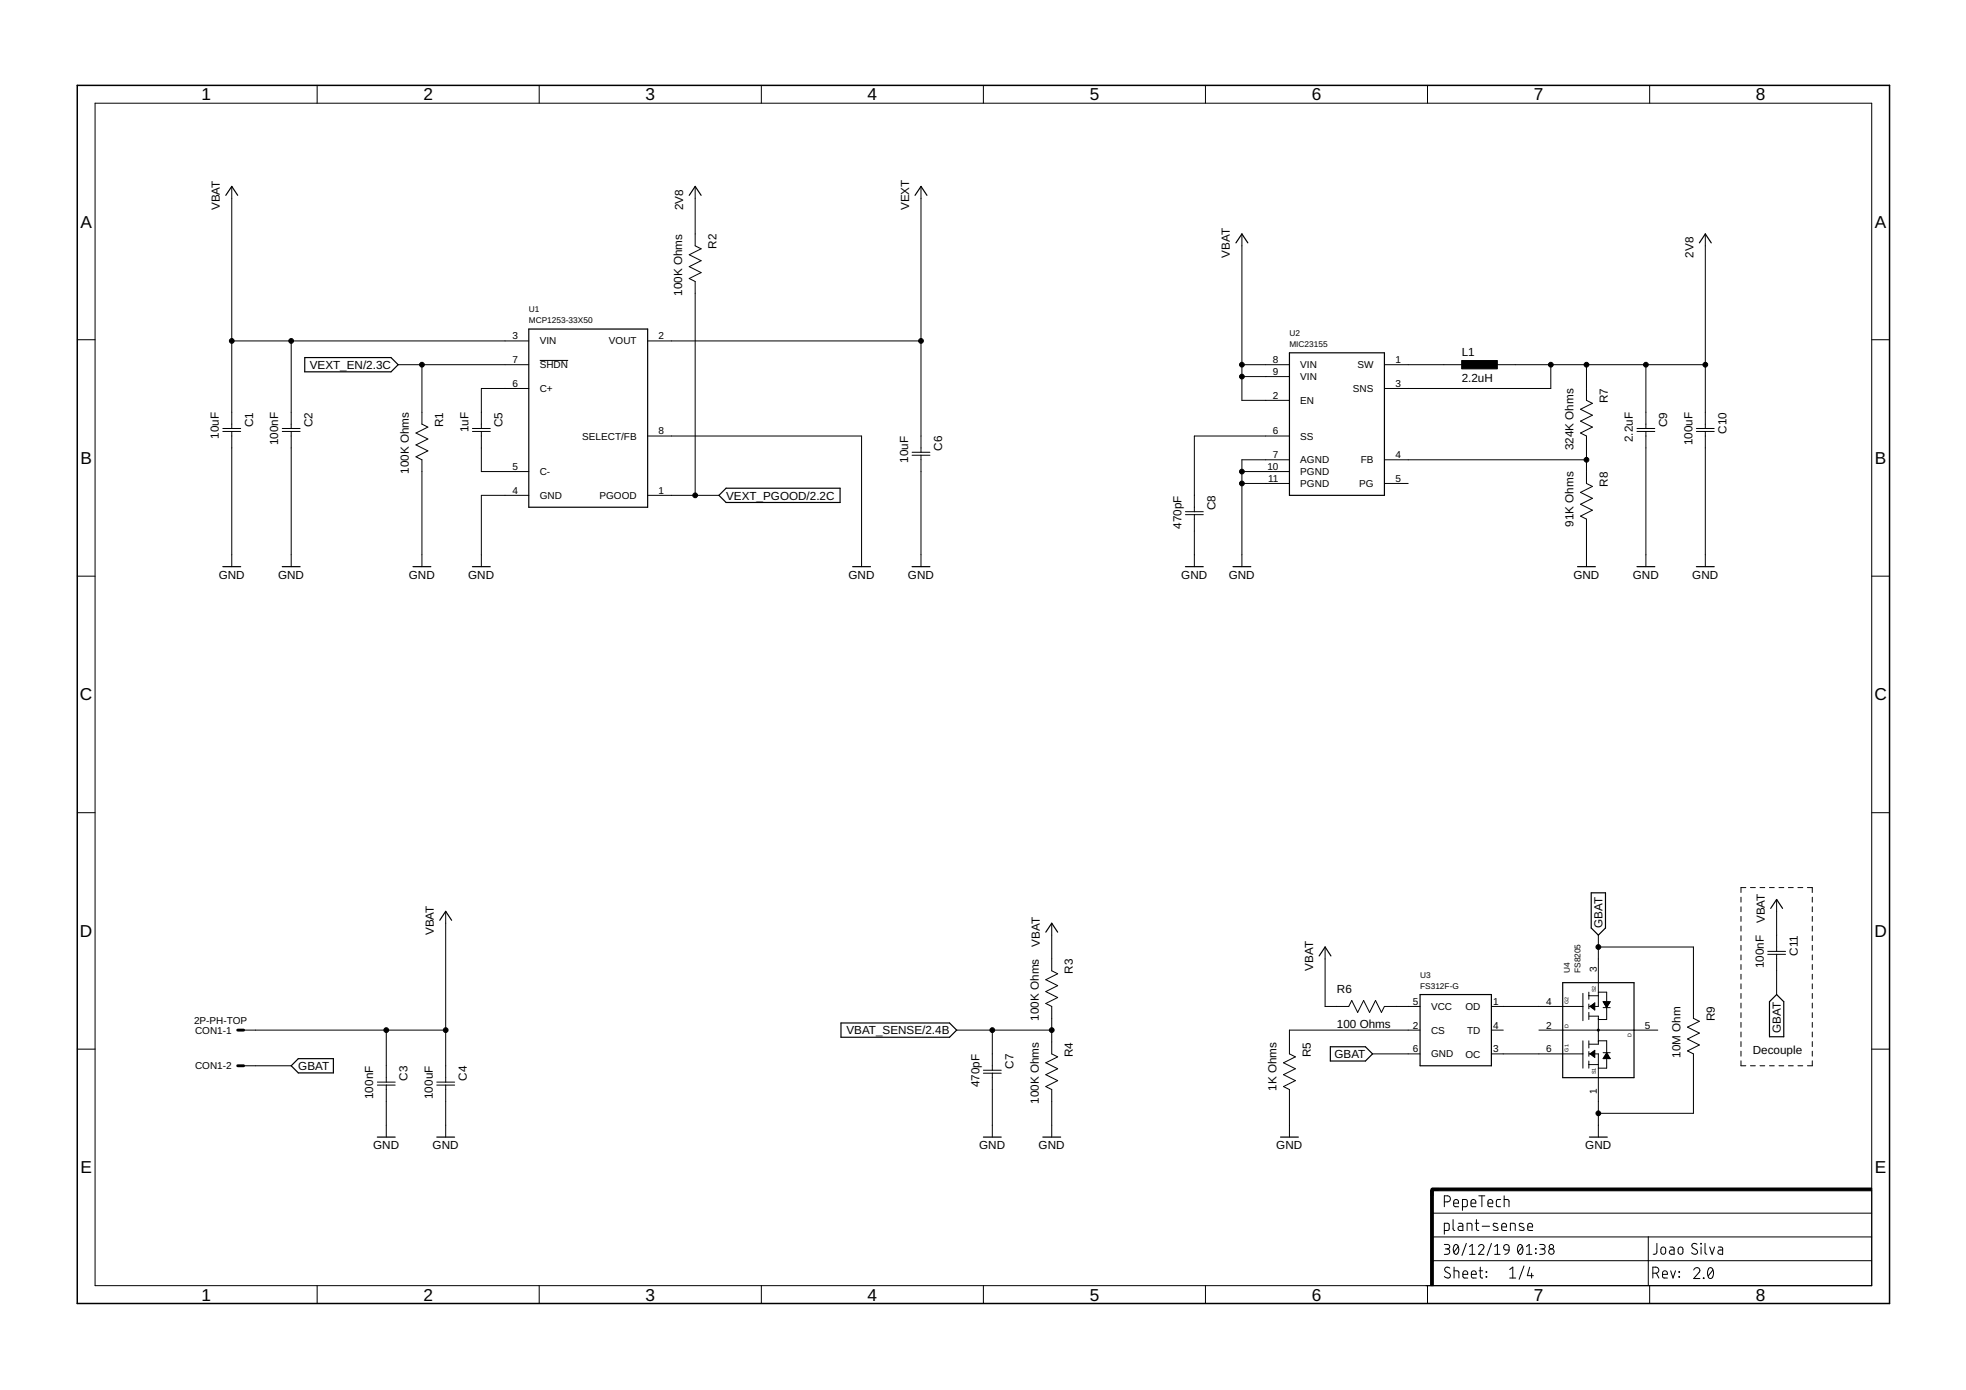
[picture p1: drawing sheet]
<svg xmlns="http://www.w3.org/2000/svg" width="420mm" height="297mm" viewBox="0 0 420 297" stroke-linecap="round" stroke-linejoin="round" font-family="sans-serif">
<g fill="none" stroke="#000" stroke-width=".21">
<path d="M67.8 18.2v3.9M115.2 18.2v3.9M162.7 18.2v3.9M210.2 18.2v3.9M257.6 18.2v3.9M305.1 18.2v3.9M352.6 18.2v3.9M20.3 22.1h379.7v252.6h-379.7zM49.5 39.8v51.8M148.6 39.8v12.7l1.2 .7-2.5 1.2 2.5 1.3-2.5 1.3 2.5 1.3-2.5 1.2 1.3 .7v45.7M196.8 39.8v56.8M265.4 50v35.6h10.2"/>
<path d="M364.4 50v41.6M16.5 72.6h3.8M49.5 72.9h63.5M62.2 72.9v18.7M85.1 77.9h27.9M90.2 77.9v12.7l1.2 .7-2.5 1.2 2.5 1.3-2.5 1.3 2.5 1.3-2.5 1.2 1.3 .7v22.8M115.4 77h6M138.4 72.9h58.4M265.4 77.9h10.2M295.9 77.9h17.7M318.7 77.9h45.7M331.4 77.9v5.1h-35.5"/>
<path d="M339 77.9v7.7l1.3 .6-2.5 1.3 2.5 1.2-2.5 1.3 2.5 1.3-2.5 1.2 1.2 .7v10.1l1.3 .6-2.5 1.3 2.5 1.3-2.5 1.3 2.5 1.2-2.5 1.3 1.2 .6v10.2M351.7 77.9v13.7M400 72.6h3.8M47.6 91.6h3.8M47.6 92.2h3.8M49.5 92.2v28.9M60.3 91.6h3.8M60.3 92.2h3.8M62.2 92.2v28.9M101 91.6h3.8M101 92.2h3.8M102.9 92.2v8.6h10.1"/>
<path d="M113 83h-10.1v8.6M138.4 93.2h45.7v27.9M194.9 96.6h3.8M194.9 97.3h3.8M196.8 97.3v23.8M265.4 80.5h10.2M275.6 98.3h-10.2v22.8M275.6 93.2h-20.4v16.1M295.9 98.3h43.1M349.8 91.6h3.9M349.8 92.2h3.9M351.7 92.2v28.9"/>
<path d="M362.5 91.6h3.9M362.5 92.2h3.9M364.4 92.2v28.9M113 105.9h-10.1v15.2M138.4 105.9h15.2M253.3 109.3h3.9M253.3 110h3.9M255.2 110v11.1M265.4 100.8h10.2M265.4 103.3h10.2M295.9 103.3h5M16.5 123.1h3.8"/>
<path d="M400 123.1h3.8M16.5 173.7h3.8M400 173.7h3.8M95.2 194.8v36.4M224.8 197.3v10.2l1.2 .6-2.5 1.3 2.5 1.2-2.5 1.3 2.5 1.3-2.5 1.2 1.3 .7v10.1l1.2 .6-2.5 1.3 2.5 1.3-2.5 1.3 2.5 1.2-2.5 1.3 1.3 .6v10.2M341.6 199.8v15.3h-2M372.1 191.7v1.1M372.1 193.8v1M372.1 195.8v1.1M372.1 197.9v1.1M372.1 200v1M373.1 189.7h-1v1"/>
<path d="M374.1 189.7h1M376.1 189.7h1M378.2 189.7h1M379.7 192.2v11.1M380.2 189.7h1M382.2 189.7h1M384.2 189.7h1.1M386.3 189.7h1v1M387.3 191.7v1.1M387.3 193.8v1M387.3 195.8v1.1M387.3 197.9v1.1"/>
<path d="M387.3 200v1M283.2 202.4v12.7h5l.7-1.3 1.3 2.5 1.2-2.5 1.3 2.5 1.3-2.5 1.2 2.5 .7-1.2h7.6M318.7 215.1h19.6M338.3 212.3v5.8M339.6 212v1.6M339.6 214.6v1M339.6 216.3v1.6M339.6 212.8h2M339.6 217.1h2v6h-2M339.8 215.1l1-.8v1.5zM340 214.9h.1M340 214.9v.2h.2l.1-.2v.4h.1"/>
<path d="M340.4 214.8l-.1 .1v.3l-.1-.2M340.7 214.5v.2M340.7 214.6v1l-.1-1-.1 .1v.8l-.1-.1v-.7h.3M341.6 202.4h20.3v15.2l1.3 .6-2.6 1.3 2.6 1.3-2.6 1.2 2.6 1.3-2.6 1.3 1.3 .6v12.7h-20.3M341.6 212h1.8v5.9h-1.8M342.6 214.1h1.5l-.7 1.2zM342.6 215.3h1.5M342.7 214.1l1.3 .1M342.7 214.1v.1M342.8 214.2l1.1 .1-.1 .2h-.8M342.8 214.2h.1M342.8 214.2h1.1"/>
<path d="M342.9 214.4h.4v.5M343 214.5v.1M343 214.1v.4l.7 .1-.6 .1M343.1 214.8l.2 .2M343.3 214.9l.1 .1M343.5 214.7l.1 .1-.4 .1M343.7 214.2v.3h-.2v.5h-.3l-.1-.6M372.1 202v1.1M372.1 204.1v1M372.1 206.1v1.1M372.1 208.2v1.1M372.1 210.2v1.1"/>
<path d="M372.1 212.3v1.1M372.1 214.4v1M372.1 216.4v1.1M372.1 218.5v1M377.8 203.3h3.8M377.8 203.9h3.8M379.7 203.9v8.6M387.3 202v1.1M387.3 204.1v1M387.3 206.1v1.1M387.3 208.2v1.1M387.3 210.2v1.1"/>
<path d="M387.3 212.3v1.1M387.3 214.4v1M387.3 216.4v1.1M387.3 218.5v1M16.5 224.2h3.8M52.1 227.8h10.1M52.1 220.1h43.1M80.6 231.2h3.9M80.6 231.9h3.9M82.5 220.1v11.1M82.5 231.9v11.1M93.3 231.2h3.9"/>
<path d="M93.3 231.9h3.9M95.2 231.9v11.1M204.4 220.1h20.4M210.2 228.7h3.8M210.2 229.3h3.8M212.1 220.1v8.6M212.1 229.3v13.7M293.3 225.2h10.2M303.5 220.1h-27.9v5.1l1.2 .6-2.5 1.3 2.5 1.3-2.5 1.3 2.5 1.2-2.5 1.3 1.3 .6v10.2M318.7 220.1h2.6M318.7 225.2h19.6M328.9 220.1h25.4"/>
<path d="M338.3 222.4v5.9M339.6 222.4v1.5M339.6 224.7v1M339.6 226.7v1.6M339.6 227.5h2M339.6 225.2h2v17.8M339.8 225.2l1-.7v1.5zM340 225.1h.1M340 225.1v.2h.2l.1-.3v.5h.1M340.4 224.9l-.1 .1v.4l-.1-.3M340.7 224.7v.2M340.7 224.7v1.1l-.1-1h-.1v.8h-.1v-.8h.3"/>
<path d="M341.6 222.4h1.8v5.9h-1.8M342.6 225h1.5M343.1 225.7h.1M343.1 225.7l.6 .1M343.3 225.3l.2 .4h.2v.5h.3l-1.2-.1M343.4 225l.7 1.2h-1.5zM343.4 225.9h.4M343.5 225.3h.1M343.5 225.3l.1 .2M343.5 225.4l-.3 .1 .1 .1M343.6 225.6l-.5 .1M343.7 225.9l-.2-.6h-.2v.4h-.3v.4"/>
<path d="M343.7 225.8h-.8v.2h1M343.9 226h.1M343.9 226v.1M372.1 226.7v1.1h1M372.1 220.5v1.1M372.1 222.6v1M372.1 224.6v1.1M374.1 227.8h1M376.1 227.8h1M378.2 227.8h1M380.2 227.8h1M382.2 227.8h1"/>
<path d="M384.2 227.8h1.1M387.3 220.5v1.1M387.3 222.6v1M387.3 224.6v1.1M387.3 226.7v1.1h-1M400 224.2h3.8M306 259.2h94M308.7 256.8h.6a.65 .65 0 0 0 .7-.6 .65 .65 0 0 0-.7-.7h-.6v2.4M310.7 257.1h1a.55 .55 0 0 0-.4-.8 .55 .55 0 0 0-.6 .5l.1 1 .9 .1M312.5 257.9h.9l.2-.3v-1l-.2-.3h-.9v2.4M314.4 257.1h1a.55 .55 0 0 0-.3-.8 .55 .55 0 0 0-.7 .5l.1 1 .9 .1M316 255.5h1.3"/>
<path d="M316.7 255.5v2.4M318 257.1h1a.55 .55 0 0 0-.3-.8 .55 .55 0 0 0-.7 .5l.1 1 .9 .1M320.7 256.3h-.7l-.2 .4 .1 1.1 .8 .1M321.5 256.3l.9 .1 .1 1.5M321.5 255.5v2.4M67.8 274.7v3.9M115.2 274.7v3.9M162.7 274.7v3.9M210.2 274.7v3.9M257.6 274.7v3.9M305.1 274.7v3.9M306 269.4h94"/>
<path d="M306 264.3h94M308.7 263l.8-.1 .2-.2v-1.1l-.2-.2h-.8v2.3M308.7 265.9h.7a.48 .48 0 0 1 .4 .5 .48 .48 0 0 1-.4 .5h-.5M309.2 266.9a.58 .58 0 0 1 .6 .6 .58 .58 0 0 1-.6 .6h-.5M309.8 271a.58 .58 0 0 0-.8-.1 .58 .58 0 0 0 0 .9l.7 .3a.54 .54 0 0 1 .2 .8 .54 .54 0 0 1-.7 .2l-.5-.3M310.5 260.6l.1 2.1 .3 .3M310.7 271.6l1 .1 .1 1.4M310.7 270.8v2.3M310.9 266.1l.1-.1a.88 .88 0 0 1 .7 1.3v.2a.51 .51 0 0 1-.5 .6 .51 .51 0 0 1-.5-.6l-.1-.8zM311.6 266.4l-.9 1.2M311.7 261.4h.7l.2 .4v1.2h-.6a.46 .46 0 0 1-.4-.5 .46 .46 0 0 1 .4-.5h.6M312.6 272.3h1.1a.54 .54 0 0 0-.4-.7 .54 .54 0 0 0-.7 .5l.2 .9 .9 .1"/>
<path d="M313.4 265.7l-1 2.6M313.5 263v-1.6l1 .1 .1 1.5M314 268.1h1.2M314 266.4l.6-.5v2.2M314.5 272.3h1a.54 .54 0 0 0-.4-.7 .54 .54 0 0 0-.6 .5l.1 .9 .9 .1M315.3 261.4h.7M315.5 260.6l.1 2.1 .4 .3M316 266.4a.58 .58 0 0 1 .8-.4 .58 .58 0 0 1 .2 .9l-1 1.2h1.1M316.1 271.6h.8M316.4 270.8v2.1l.5 .2M316.8 262h1.5M317.6 271.8l.1 .1z"/>
<path d="M317.6 272.8l.1 .1zM318.7 265.7l-.9 2.6M319.4 268.1h1.2M319.4 266.4l.6-.5v2.2M320 261.5l-.7-.1-.2 .4 1 .6v.4l-.3 .2-.7-.2M320.9 262.2h1.1a.55 .55 0 0 0-.4-.8 .55 .55 0 0 0-.7 .5l.1 .9 1 .2M321.5 266.1l.3-.1 .6 .1 .1 1-1-.1-.1-.4zM322.5 267.1l-.3 .7-.6 .3M322.6 273.1h1.3M322.6 271.3l.7-.5v2.3M322.8 263v-1.6l.9 .1 .1 1.5M324.6 266.1l.1-.1a.88 .88 0 0 1 .8 1.3l-.1 .2a.51 .51 0 0 1-.5 .6 .51 .51 0 0 1-.5-.6l-.1-.8z"/>
<path d="M325.4 266.4l-1 1.2M325.6 261.5l-.8-.1-.1 .4 .9 .6 .1 .4-.3 .2-.7-.2M325.7 270.5l-1 2.9M326.2 268.1h1.2M326.2 266.4l.6-.5v2.2M326.5 262.2h1a.55 .55 0 0 0-.3-.8 .55 .55 0 0 0-.7 .5l.1 .9 .9 .2M326.9 270.8l-.5 1.8h1.3M327.3 272.1v1M328.2 266.8l.1 .1zM328.2 267.8l.1 .1zM329 265.9h.7a.48 .48 0 0 1 .5 .5 .48 .48 0 0 1-.5 .5h-.4M329.6 266.9a.58 .58 0 0 1 .6 .6 .58 .58 0 0 1-.6 .6h-.6"/>
<path d="M352.3 264.3v10.3M352.6 274.7v3.9M353.2 272.1h.7a.65 .65 0 0 0 .6-.7 .65 .65 0 0 0-.6-.6h-.7v2.3M354 272.1l.5 1M354.1 265.7v2l-.2 .2-.6 .1M355.1 266.7l.5-.2a.92 .92 0 0 1 .1 1.5h-.3l-.3-.1-.2-.4zM355.3 272.3h1a.54 .54 0 0 0-.3-.7 .54 .54 0 0 0-.7 .5l.1 .9 .9 .1M356.9 266.5h.6l.3 .2v1.3h-.6a.46 .46 0 0 1-.5-.4 .46 .46 0 0 1 .5-.5h.6M357 271.6l.5 1.5 .6-1.5M358.8 266.7l.4-.2a.92 .92 0 0 1 .2 1.5h-.3l-.4-.3zM358.8 272.8l.1 .1zM358.8 271.8l.1 .1z"/>
<path d="M362 271.4a.65 .65 0 0 1 .9-.5 .65 .65 0 0 1 .2 1l-1.1 1.3h1.3M362.7 265.9a.58 .58 0 0 0-.9-.1 .58 .58 0 0 0 0 .9l.7 .4a.59 .59 0 0 1 .1 .8 .59 .59 0 0 1-.9 0l-.2-.2M363.5 265.7l.1 .1zM363.5 266.5v1.5M364 273.1l.2 .1zM364.4 265.7v2l.1 .2 .3 .1M365.3 271a.66 .66 0 0 1 .7 .1 .66 .66 0 0 1 .2 .7 .99 .99 0 0 1-.8 1.4 1.66 1.66 0 0 1-.1-2.2zM365.4 266.5l.5 1.5 .5-1.5M366.1 271.4l-1.1 1.3M367.2 266.5h.7l.2 .2 .1 1.3h-.6a.46 .46 0 0 1-.5-.4 .46 .46 0 0 1 .5-.5h.6"/>
<circle cx="341.6" cy="220.1" r=".21"/>
<circle cx="331.5" cy="267.5" r=".58"/>
<circle cx="331.6" cy="266.4" r=".47"/>
</g>
<g fill="none" stroke="#000" stroke-width=".25">
<path d="M48.3 41.7l1.2-1.9 1.3 1.9M147.3 41.7l1.3-1.9 1.2 1.9M195.6 41.7l1.2-1.9 1.3 1.9M264.1 51.9l1.3-1.9 1.3 1.9M363.2 51.9l1.2-1.9 1.3 1.9M65.1 76.4h18.5l1.5 1.5-1.5 1.6h-18.5zM113 70.3h25.4v38.1h-25.4zM275.6 75.4h20.3v30.5h-20.3zM153.6 105.9l1.6-1.6h24.3v3.1h-24.3zM47.6 121.1h3.8M60.3 121.1h3.8M88.3 121.1h3.8"/>
<path d="M101 121.1h3.8M182.2 121.1h3.8M194.9 121.1h3.8M253.3 121.1h3.9M263.5 121.1h3.8M337.1 121.1h3.9M349.8 121.1h3.9M362.5 121.1h3.9M94 196.7l1.2-1.9 1.3 1.9M223.5 199.2l1.3-1.9 1.2 1.9M340.1 190.8h3v7.5l-1.5 1.5-1.5-1.5zM378.4 194.1l1.3-1.9 1.3 1.9"/>
<path d="M179.7 218.6h23.2l1.5 1.5-1.5 1.6h-23.2zM281.9 204.3l1.3-1.9 1.2 1.9M303.5 212.5h15.2v15.3h-15.2zM334 210h15.2v20.3h-15.2zM379.7 212.5l1.5 1.6v7.5h-3v-7.5zM62.2 227.8l1.6-1.6h7.4v3.1h-7.4zM284.3 223.7h7.5l1.5 1.5-1.5 1.5h-7.5zM80.6 243h3.9M93.3 243h3.9M210.2 243h3.8M222.9 243h3.8M273.7 243h3.8"/>
<path d="M339.7 243h3.8"/>
</g>
<path d="M312.4 77h7.6v1.8h-7.6zM305.7 254.4h.6v20.3h-.6zM306 253.9h94v.6h-94z" fill="#000" stroke="#000" stroke-width=".21"/>
<path d="M50.8 220.1h1.3M50.8 227.8h1.3M307.3 254.2h-1.3v1.2" fill="none" stroke="#000" stroke-width=".61"/>
<path d="M16.5 18.2h387.3v260.4h-387.3z" fill="none" stroke="#000" stroke-width=".32"/>
<g fill="#000" stroke="#000" stroke-width=".21">
<circle cx="49.5" cy="72.9" r=".51"/>
<circle cx="62.2" cy="72.9" r=".51"/>
<circle cx="90.2" cy="77.9" r=".51"/>
<circle cx="196.8" cy="72.9" r=".51"/>
<circle cx="265.4" cy="77.9" r=".51"/>
<circle cx="331.4" cy="77.9" r=".51"/>
<circle cx="339" cy="77.9" r=".51"/>
<circle cx="351.7" cy="77.9" r=".51"/>
<circle cx="364.4" cy="77.9" r=".51"/>
<circle cx="265.4" cy="80.5" r=".51"/>
<circle cx="339" cy="98.3" r=".51"/>
<circle cx="148.6" cy="105.9" r=".51"/>
<circle cx="265.4" cy="103.3" r=".51"/>
<circle cx="265.4" cy="100.8" r=".51"/>
<circle cx="341.6" cy="202.4" r=".51"/>
<circle cx="82.5" cy="220.1" r=".51"/>
<circle cx="95.2" cy="220.1" r=".51"/>
<circle cx="212.1" cy="220.1" r=".51"/>
<circle cx="224.8" cy="220.1" r=".51"/>
<circle cx="341.6" cy="237.9" r=".51"/>
</g>
<g font-size="3.7">
<text x="43" y="21.4">1</text>
<text x="90.5" y="21.4">2</text>
<text x="138" y="21.4">3</text>
<text x="185.4" y="21.4">4</text>
<text x="232.9" y="21.4">5</text>
<text x="280.3" y="21.4">6</text>
<text x="327.8" y="21.4">7</text>
<text x="375.3" y="21.4">8</text>
<text x="17.2" y="48.6">A</text>
<text x="400.7" y="48.6">A</text>
<text x="17.2" y="99.2">B</text>
<text x="400.7" y="99.2">B</text>
<text x="17.1" y="149.7">C</text>
<text x="400.6" y="149.7">C</text>
<text x="17.1" y="200.2">D</text>
<text x="400.6" y="200.2">D</text>
<text x="17.2" y="250.8">E</text>
<text x="400.7" y="250.8">E</text>
<text x="43" y="277.9">1</text>
<text x="90.5" y="277.9">2</text>
<text x="138" y="277.9">3</text>
<text x="185.4" y="277.9">4</text>
<text x="232.9" y="277.9">5</text>
<text x="280.3" y="277.9">6</text>
<text x="327.8" y="277.9">7</text>
<text x="375.3" y="277.9">8</text>
</g>
<g font-size="2.5">
<text x="47" y="44.9" transform="rotate(-90 47 44.9)">VBAT</text>
<text x="146" y="44.9" transform="rotate(-90 146 44.9)">2V8</text>
<text x="194.3" y="44.9" transform="rotate(-90 194.3 44.9)">VEXT</text>
<text x="153.1" y="53.2" transform="rotate(-90 153.1 53.2)">R2</text>
<text x="262.9" y="55.1" transform="rotate(-90 262.9 55.1)">VBAT</text>
<text x="361.9" y="55.1" transform="rotate(-90 361.9 55.1)">2V8</text>
<text x="145.8" y="63.2" transform="rotate(-90 145.8 63.2)">100K Ohms</text>
<text x="312.4" y="76">L1</text>
<text x="66.2" y="78.8">VEXT_EN/2.3C</text>
<text x="312.4" y="81.6">2.2uH</text>
<text x="343.6" y="86.2" transform="rotate(-90 343.6 86.2)">R7</text>
<text x="46.8" y="93.8" transform="rotate(-90 46.8 93.8)">10uF</text>
<text x="54.1" y="91.3" transform="rotate(-90 54.1 91.3)">C1</text>
<text x="59.5" y="95.2" transform="rotate(-90 59.5 95.2)">100nF</text>
<text x="66.8" y="91.3" transform="rotate(-90 66.8 91.3)">C2</text>
<text x="94.7" y="91.3" transform="rotate(-90 94.7 91.3)">R1</text>
<text x="100.1" y="92.4" transform="rotate(-90 100.1 92.4)">1uF</text>
<text x="107.4" y="91.3" transform="rotate(-90 107.4 91.3)">C5</text>
<text x="349" y="94.5" transform="rotate(-90 349 94.5)">2.2uF</text>
<text x="356.3" y="91.3" transform="rotate(-90 356.3 91.3)">C9</text>
<text x="361.7" y="95.2" transform="rotate(-90 361.7 95.2)">100uF</text>
<text x="369" y="92.7" transform="rotate(-90 369 92.7)">C10</text>
<text x="87.4" y="101.3" transform="rotate(-90 87.4 101.3)">100K Ohms</text>
<text x="194.1" y="98.9" transform="rotate(-90 194.1 98.9)">10uF</text>
<text x="201.4" y="96.4" transform="rotate(-90 201.4 96.4)">C6</text>
<text x="336.3" y="96.2" transform="rotate(-90 336.3 96.2)">324K Ohms</text>
<text x="155.2" y="106.8">VEXT_PGOOD/2.2C</text>
<text x="343.6" y="104" transform="rotate(-90 343.6 104)">R8</text>
<text x="252.5" y="113" transform="rotate(-90 252.5 113)">470pF</text>
<text x="259.8" y="109.1" transform="rotate(-90 259.8 109.1)">C8</text>
<text x="336.3" y="112.6" transform="rotate(-90 336.3 112.6)">91K Ohms</text>
<text x="46.7" y="123.6">GND</text>
<text x="59.4" y="123.6">GND</text>
<text x="87.4" y="123.6">GND</text>
<text x="100.1" y="123.6">GND</text>
<text x="181.3" y="123.6">GND</text>
<text x="194" y="123.6">GND</text>
<text x="252.4" y="123.6">GND</text>
<text x="262.6" y="123.6">GND</text>
<text x="336.3" y="123.6">GND</text>
<text x="349" y="123.6">GND</text>
<text x="361.7" y="123.6">GND</text>
<text x="377.1" y="197.3" transform="rotate(-90 377.1 197.3)">VBAT</text>
<text x="92.7" y="199.8" transform="rotate(-90 92.7 199.8)">VBAT</text>
<text x="222.2" y="202.4" transform="rotate(-90 222.2 202.4)">VBAT</text>
<text x="342.5" y="198.3" transform="rotate(-90 342.5 198.3)">GBAT</text>
<text x="229.3" y="208.1" transform="rotate(-90 229.3 208.1)">R3</text>
<text x="280.6" y="207.4" transform="rotate(-90 280.6 207.4)">VBAT</text>
<text x="376.9" y="206.9" transform="rotate(-90 376.9 206.9)">100nF</text>
<text x="384.2" y="204.2" transform="rotate(-90 384.2 204.2)">C11</text>
<text x="285.7" y="212.3">R6</text>
<text x="180.9" y="221">VBAT_SENSE/2.4B</text>
<text x="222" y="218.1" transform="rotate(-90 222 218.1)">100K Ohms</text>
<text x="285.7" y="219.6">100 Ohms</text>
<text x="366.5" y="218.3" transform="rotate(-90 366.5 218.3)">R9</text>
<text x="380.6" y="220.7" transform="rotate(-90 380.6 220.7)">GBAT</text>
<text x="229.3" y="225.9" transform="rotate(-90 229.3 225.9)">R4</text>
<text x="280.1" y="225.9" transform="rotate(-90 280.1 225.9)">R5</text>
<text x="285.2" y="226.1">GBAT</text>
<text x="359.1" y="226" transform="rotate(-90 359.1 226)">10M Ohm</text>
<text x="374.6" y="225.2">Decouple</text>
<text x="63.7" y="228.7">GBAT</text>
<text x="87.1" y="231" transform="rotate(-90 87.1 231)">C3</text>
<text x="99.8" y="231" transform="rotate(-90 99.8 231)">C4</text>
<text x="209.3" y="232.3" transform="rotate(-90 209.3 232.3)">470pF</text>
<text x="216.6" y="228.4" transform="rotate(-90 216.6 228.4)">C7</text>
<text x="272.8" y="233.1" transform="rotate(-90 272.8 233.1)">1K Ohms</text>
<text x="79.8" y="234.9" transform="rotate(-90 79.8 234.9)">100nF</text>
<text x="92.5" y="234.9" transform="rotate(-90 92.5 234.9)">100uF</text>
<text x="222" y="235.9" transform="rotate(-90 222 235.9)">100K Ohms</text>
<text x="79.7" y="245.5">GND</text>
<text x="92.4" y="245.5">GND</text>
<text x="209.3" y="245.5">GND</text>
<text x="222" y="245.5">GND</text>
<text x="272.8" y="245.5">GND</text>
<text x="338.8" y="245.5">GND</text>
</g>
<g font-size="2.1">
<text x="109.5" y="72.5">3</text>
<text x="109.5" y="77.6">7</text>
<text x="115.4" y="73.6">VIN</text>
<text x="130.1" y="73.6">VOUT</text>
<text x="140.8" y="72.5">2</text>
<text x="272" y="77.6">8</text>
<text x="298.2" y="77.6">1</text>
<text x="109.5" y="82.7">6</text>
<text x="115.4" y="78.7">SHDN</text>
<text x="115.4" y="83.8">C+</text>
<text x="272" y="80.1">9</text>
<text x="277.9" y="78.7">VIN</text>
<text x="277.9" y="81.2">VIN</text>
<text x="289.1" y="83.8">SNS</text>
<text x="290.1" y="78.7">SW</text>
<text x="298.2" y="82.7">3</text>
<text x="272" y="85.2">2</text>
<text x="277.9" y="86.3">EN</text>
<text x="124.4" y="93.9">SELECT/FB</text>
<text x="140.8" y="92.8">8</text>
<text x="272" y="92.8">6</text>
<text x="277.9" y="93.9">SS</text>
<text x="109.5" y="100.4">5</text>
<text x="115.4" y="101.5">C-</text>
<text x="270.9" y="100.4">10</text>
<text x="272" y="97.9">7</text>
<text x="277.9" y="99">AGND</text>
<text x="277.9" y="101.5">PGND</text>
<text x="290.8" y="99">FB</text>
<text x="298.2" y="97.9">4</text>
<text x="109.5" y="105.5">4</text>
<text x="115.4" y="106.6">GND</text>
<text x="128.1" y="106.6">PGOOD</text>
<text x="140.8" y="105.5">1</text>
<text x="271" y="103">11</text>
<text x="277.9" y="104.1">PGND</text>
<text x="290.5" y="104.1">PG</text>
<text x="298.2" y="103">5</text>
<text x="341.2" y="207.6" transform="rotate(-90 341.2 207.6)">3</text>
<text x="302" y="214.7">5</text>
<text x="305.8" y="215.8">VCC</text>
<text x="313.2" y="215.8">OD</text>
<text x="319.1" y="214.7">1</text>
<text x="330.5" y="214.7">4</text>
<text x="41.5" y="218.7">2P-PH-TOP</text>
<text x="41.7" y="220.9">CON1-1</text>
<text x="302" y="219.8">2</text>
<text x="305.8" y="220.9">CS</text>
<text x="313.5" y="220.9">TD</text>
<text x="319.1" y="219.8">4</text>
<text x="330.5" y="219.8">2</text>
<text x="351.5" y="219.8">5</text>
<text x="302" y="224.9">6</text>
<text x="305.8" y="226">GND</text>
<text x="313.2" y="226">OC</text>
<text x="319.1" y="224.9">3</text>
<text x="330.5" y="224.9">6</text>
<text x="41.7" y="228.5">CON1-2</text>
<text x="341.2" y="233.8" transform="rotate(-90 341.2 233.8)">1</text>
</g>
<g font-size="1.8">
<text x="113" y="69">MCP1253-33X50</text>
<text x="113" y="66.8">U1</text>
<text x="275.6" y="71.8">U2</text>
<text x="275.6" y="74.1">MIC23155</text>
<text x="303.5" y="209">U3</text>
<text x="335.5" y="208" transform="rotate(-90 335.5 208)">U4</text>
<text x="337.8" y="208" transform="rotate(-90 337.8 208)">FS8205</text>
<text x="303.5" y="211.3">FS312F-G</text>
</g>
<g font-size="1.1">
<text x="335.2" y="214.6" transform="rotate(-90 335.2 214.6)">G2</text>
<text x="341.1" y="212" transform="rotate(-90 341.1 212)">S2</text>
<text x="335.2" y="219.6" transform="rotate(-90 335.2 219.6)">D</text>
<text x="348.7" y="221.7" transform="rotate(-90 348.7 221.7)">D</text>
<text x="335.2" y="224.7" transform="rotate(-90 335.2 224.7)">G1</text>
<text x="341.1" y="229.5" transform="rotate(-90 341.1 229.5)">S1</text>
</g>
</svg>
